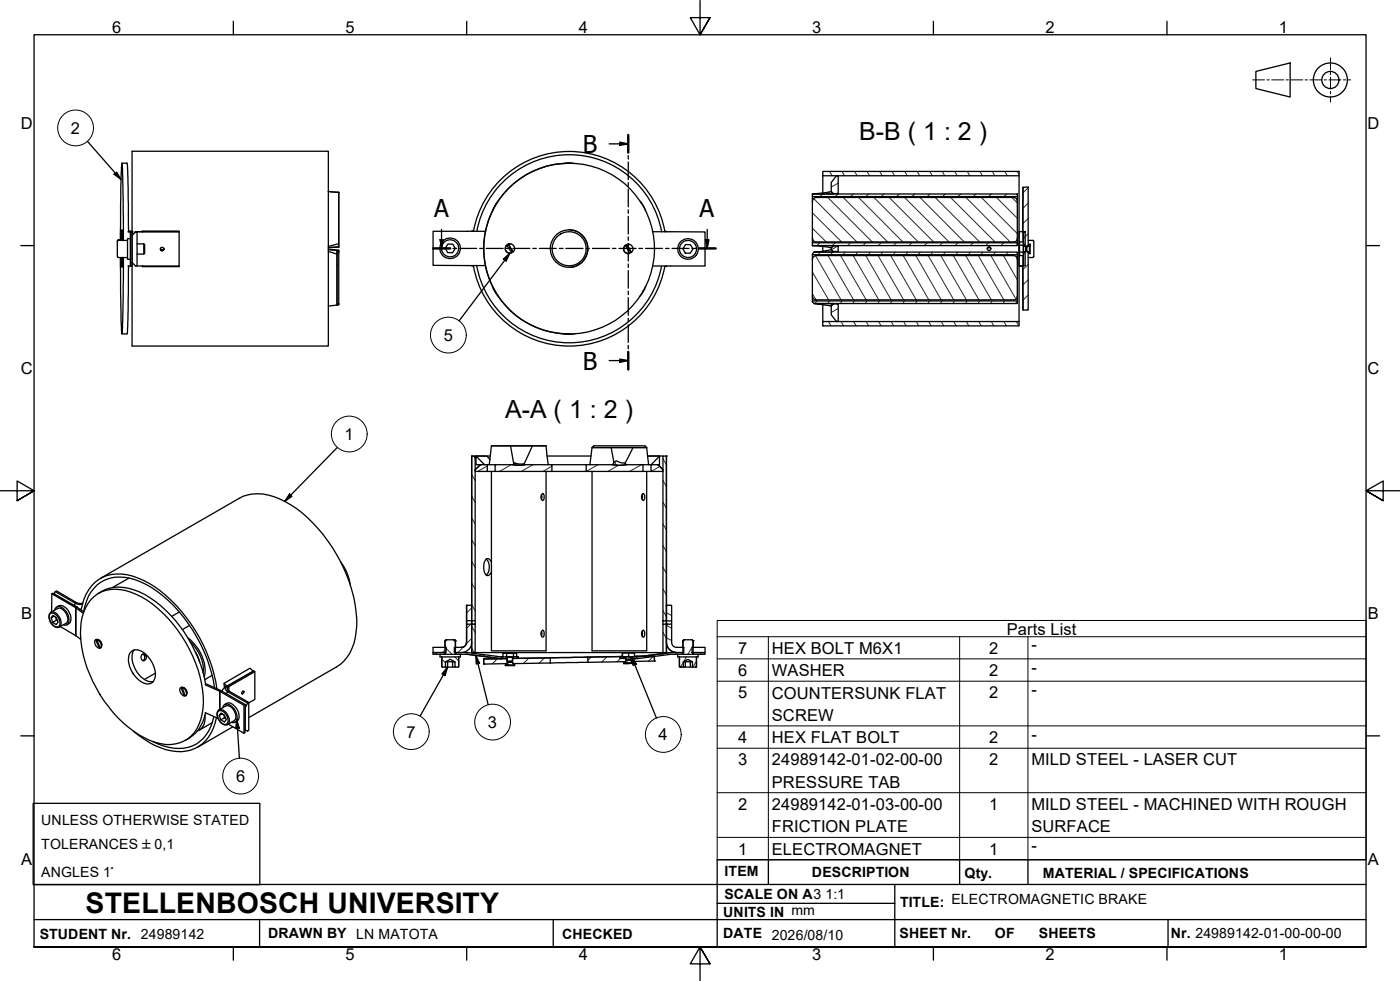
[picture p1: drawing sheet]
<svg xmlns="http://www.w3.org/2000/svg" width="410mm" height="287mm" viewBox="0 0 410 287" stroke-linecap="round" stroke-linejoin="round" font-family="sans-serif">
<!-- layer: Hatch -->
<g fill="none" stroke="#1e1e47" stroke-width=".29">
<path d="M238.3 58.1l12.6 12.7M239.3 56.7v.1M240.9 56.8l-.8 .7M242.4 57.8l13 13M242.7 56.2l.3 .6M242.9 50.2l.7 1.2M245.4 56.8l-.9 .7M245.4 53.6l-2 1.2M246.6 50.2l.7 1.2M246.9 57.8l13 13M249.9 56.8l-.9 .7M250.3 50.2l.7 1.2"/>
<path d="M251.4 57.8l13 13M253.9 50.2l.7 1.2M254.3 56.8l-.7 .7M255.9 57.8l13 13M257.6 50.2l.7 1.2M258.8 56.8l-.7 .7M260.3 57.8l13.1 13M261.2 50.2l.7 1.2M263.3 56.8l-.8 .7M264.9 57.8l13 13M264.9 50.2l.7 1.2M267.8 56.8l-.8 .7"/>
<path d="M268.5 50.2l.8 1.2M269.4 57.8l12.9 13M272.2 50.2l.8 1.2M272.3 56.8l-.8 .7M273.8 57.8l13 13M275.9 50.2l.7 1.2M276.8 56.8l-.8 .7M278.3 57.8l13 13M279.5 50.2l.8 1.2M281.3 56.8l-.8 .7M282.8 57.8l13 13M283.2 50.2l.8 1.2"/>
<path d="M285.8 56.8l-.8 .7M286.9 50.2l.8 1.2M287.3 57.8l10.6 10.6M290.3 56.8l-.8 .7M290.6 50.2l.7 1.2M291.8 57.8l6.1 6.1M294.2 50.2l.8 1.2M294.8 56.8l-.9 .7M296.3 57.8l1.6 1.7M297.9 50.2l.5 .9M301.1 59.5l-1.6 1.5M301.1 54.9l-1.6 1.6"/>
<path d="M237.9 66.8l4 4M237.9 62.3l8.5 8.5M237.9 79.6l4.7 8.2M238.8 74.9l7.5 12.9M240 71.1l-.8 .8M240.1 73.8l-.5 .8M240.7 71.9l.2 .3M241.7 73.4l.2 .4M242.4 74.8l7.5 13M243.8 73.8l-.5 .8M244.5 71.1l-.8 .8M245.3 72l-1.9 1.1"/>
<path d="M246.1 74.8l7.5 13M247.4 73.8l-.4 .8M249 71.1l-.8 .8M249.8 74.8l7.5 13M251.1 73.8l-.5 .8M253.5 71.1l-.8 .8M253.5 74.8l7.4 13M254.8 73.8l-.5 .8M257.1 74.8l7.5 13M258 71.1l-.8 .8M258.4 73.8l-.5 .8M260.8 74.8l7.5 13"/>
<path d="M262.1 73.8l-.5 .8M262.4 71.1l-.7 .8M264.5 74.8l7.5 13M265.7 73.8l-.4 .8M267 71.1l-.8 .8M268.2 74.8l7.4 13M269.4 73.8l-.5 .8M271.5 71.1l-.9 .8M271.8 74.8l7.5 13M273 73.8l-.4 .8M275.5 74.8l7.5 13M276 71.1l-.9 .8"/>
<path d="M276.7 73.8l-.4 .8M279.1 74.8l7.5 13M280.4 71.1l-.7 .8M280.4 73.8l-.4 .8M282.8 74.8l7.5 13M284.1 73.8l-.5 .8M284.9 71.1l-.8 .8M286.4 74.8l7.5 13M287.7 73.8l-.4 .8M289.4 71.1l-.8 .8M290.1 74.8l7.4 12.8M291.4 73.8l-.4 .8"/>
<path d="M293.8 74.8l4.1 7.1M293.9 71.1l-.8 .8M295.1 73.8l-.5 .8M297.9 71.6l-.3 .3M300.2 71.3l-.3 .4M300.2 77.7l-.2 .1M300.3 73.7l-.6 .6M301.1 77.4l-1.6 1.5M301.1 68.4l-1.6 1.5M301.1 64l-1.6 1.4M237.9 86l1.1 1.8M239.1 88.1l-.4 .8"/>
<path d="M239.6 88.9v.1M242.6 94.1l.7 1.3M242.8 88.1l-.4 .8M243.2 88.9l.3 .5M245.4 93.9l-.3 .2M245.4 90.3l-2 1.2M246.3 94.1l.7 1.3M246.5 88.1l-.4 .8M249.9 94.1l.8 1.3M250.2 88.1l-.5 .8M253.6 94.1l.7 1.3M253.8 88.1l-.4 .8"/>
<path d="M257.2 94.1l.8 1.3M257.5 88.1l-.5 .8M260.9 94.1l.8 1.3M261.2 88.1l-.5 .8M264.6 94.1l.7 1.3M264.8 88.1l-.4 .8M268.3 94.1l.7 1.3M268.5 88.1l-.5 .8M271.9 94.1l.8 1.3M272.2 88.1l-.5 .8M275.6 94.1l.8 1.3M275.8 88.1l-.5 .8"/>
<path d="M279.3 94.1l.7 1.3M279.5 88.1l-.5 .8M283 94.1l.7 1.3M283.1 88.1l-.4 .8M286.6 94.1l.7 1.3M286.8 88.1l-.4 .8M290.3 94.1l.7 1.3M290.5 88.1l-.5 .8M293.9 94.1l.7 1.3M294.1 88.1l-.4 .8M297.6 94.1l.7 1.3M297.8 88.1l-.4 .8"/>
<path d="M301.1 86.4l-1.6 1.5M301.1 81.9l-1.6 1.5M138.1 139l1 1.7M138.7 133.5l.4 .8M142.7 136.4l-2.8 1.6M149.7 136l-3.5 2M150.9 135.6l.2 .5M156.1 136l-3.5 2M161.6 136.5l-2.7 1.5M175.1 136l-3.5 2M180 135.3l.5 .9M181 136.2l-3 1.8"/>
<path d="M187.8 136l-3.5 2M193.2 136.5l-2.5 1.5M194.1 134.3l1 1.8M138.1 158l1 1.7M138.1 151.7l1 1.7M138.1 145.3l1 1.7M194.1 159.7l1 1.8M194.1 153.4l1 1.7M194.1 147l1 1.8M194.1 140.7l1 1.7M138.1 177.1l1 1.7M138.1 170.7l1 1.7"/>
<path d="M138.1 164.4l1 1.7M138.1 177.9l-1.4 1.5M194.1 178.8l1 1.7M194.1 172.4l1 1.8M194.1 166.1l1 1.7M195.1 179.3l1.6 .9M127.4 191l.5 .5M129.3 192.9l1.1 1.1M130.3 189.4l2 2.1M130.6 189.9l-1.1 1.1M132.7 187.3l.6 .7M133.2 192.3l1.1 1.1"/>
<path d="M135.7 189.4l-1.7 1.6M136.3 191l.5 .5M137.9 182.7l-1.2 1.2M138.1 189.8l.8 1.2M138.1 183.4l1 1.7M138.1 186.9l-1.6 1.6M141.5 191.6l.5 .6M145.7 192.8l-1.6 1.5M146.6 192.3l.5 .5M150.2 192.7l-.1 .2M151.1 192.2l.5 .5M154.8 192.7l-1.5 1.5"/>
<path d="M159.4 192.6l-1.5 1.5M173.1 192.4l-1 .9M177.7 192.3l-1.6 1.5M182.2 192.2l-1.5 1.5M182.7 192.2l-.3 .5M186.3 192.3l-.3 .5M186.8 192.1l-1.5 1.5M190.2 191.8l-.3 .6M191.4 192l-1.5 1.6M194.1 185.1l1 1.8M194.2 191.3l-.3 .5M195.1 186.7l1.6 .8"/>
<path d="M195.1 183l1.6 .9M198.1 191l-.4 .5M200 189.5l.2 .1M200.1 193.9l-.8 1.4M200.2 187.3l-.2 .4M201 192.3l-.8 1.4M202.9 188.9l-1.5 2.6M203.9 193.6l-1 1.7M205.4 191l-.3 .5M206.4 189.5v.1"/>
</g>
<!-- layer: Visible Edges(ISO) -->
<g fill="none" stroke="#000" stroke-width=".38">
<path d="M35.7 47.8h1.5l.1 .8 .4 19.2h1v10.1h-.5v-10h.5M38.7 44.3h57.4v57h-57.4zM96.1 56l3.1 .3M96.1 56.1l3.1 .2M99.2 56.3v16M99.2 56.3v15.9l-3.1 .3M99.2 56.3h.1M145.8 58.9l-.9 1.3-.6 1.4M165.1 47.9l1.6-.2 1.6 .2M166.7 47.8a25 25 0 0 0-25.1 24.9 25 25 0 0 0 25 25M187.5 59l.9 1.3 .7 1.5M237.9 56.8h60v.7h-60z"/>
<path d="M237.9 58.9a1.22 1.22 0 0 1 1-1.1h58a1.09 1.09 0 0 1 1 1.1M237.9 56.8l5.5-.7 .6 .7zM237.9 57.5v13.6M240.9 50.2h57.5v1.2h-57.5zM240.9 51.4v5.1M244.9 51.4h.5v5.3h-1.5l-.5-.6v-2.7zM245.4 56.7v.1M297.9 57.5v13.6M298.4 51.4v42.7M299.5 54.8l-.1 13M34.4 70.4v4.7M34.4 75.1l.2 .2"/>
<path d="M34.6 70.2h.6M34.6 75.4h2.7M34.6 70.2l-.2 .3M35.2 75.4v2.1a216.7 216.7 0 0 0 .6 20.2l.3-22.3M35.2 70.4v-2.3a221.5 221.5 0 0 1 .6-20.3l.3 22.6M35.6 75.4l.1 2.8 .1-2.8M35.6 70.4l.1-3.1 .1 3.1M37.3 70.4h-2.7l-.2 .2M37.5 77.9h.7M37.5 67.8l.7 .1M37.7 77.9l-.4 19.1-.1 .7h-1.5M37.7 67.7l1 .1"/>
<path d="M38.2 69.9h-.9v6h.9M38.7 68.8l1-1zM38.7 67.7l-1 .1M39.7 67.8h2M39.7 67.9h.4v10h-.4l-1-1.1M40.1 77.9h1.6M40.1 71.4h2M41.7 67.8h10.8M41.7 67.8l-1.6 .1M41.7 67.8v-.2h10.8v.2M41.7 77.9v.2h10.8v-.2M42.1 71.4l.3 .2v2.5l-.3 .3h-2"/>
<path d="M42.1 71.4v3M47 72.8a.48 .48 0 0 0 .5 .6 .48 .48 0 0 0 .4-.6 .48 .48 0 0 1-.4 .6 .48 .48 0 0 1-.5-.6zM47 72.8a.48 .48 0 0 0 .5 .4 .48 .48 0 0 0 .4-.4 .48 .48 0 0 1-.4 .4 .48 .48 0 0 1-.5-.4zM47 72.8l.3 .6 .6-.2v-.4M47.2 73.2h.6M47.3 73.3h.3M52.5 67.8v10.1h-10.8M96.1 73l3.1 .2v.6l-.5-.5v16l.5-.4M96.1 73.1l2.6 .2v16l-2.6 .3M96.1 73.6l2.6 .8M99.2 72.2v.1M99.2 73.2v16"/>
<path d="M99.2 71.3l-3.1 .9M99.2 72.3l-2.6 .2M131.1 71.5h1.5l.7 1.2-.8 1.3-1.4-.1-.7-1.2zM137.9 77.7l.7 .2M138.6 77.8a28.5 28.5 0 0 0 28 23.5 28.5 28.5 0 0 0 28.1-23.4M138.6 67.5l-.7 .2M138.6 67.8a28.5 28.5 0 0 1 28.1-23.5 28.5 28.5 0 0 1 28 23.6M139.6 77.8a27.5 27.5 0 0 0 27 22.5 27.5 27.5 0 0 0 27.1-22.4M139.6 67.7a27.5 27.5 0 0 1 27.1-22.4 27.5 27.5 0 0 1 27 22.6M142.1 67.7h-15.3v10h15.3M148.3 71.8l1.6 2.2a1.37 1.37 0 0 1-1.7-.5 1.37 1.37 0 0 1 .1-1.7zM148.3 71.8a1.37 1.37 0 0 0-.3 1.5 1.37 1.37 0 0 0 1.3 .8"/>
<path d="M148.8 71.5l1.4 2.2zM148.9 71.6l-.4 .4M149.3 71.4l-.5 .1a1.38 1.38 0 0 1 1.7 .5 1.38 1.38 0 0 1-.3 1.7M150.1 73.5l-.4 .3M166.6 67.3a5.5 5.5 0 0 1 5.5 5.5 5.5 5.5 0 0 1-5.5 5.4M183.1 71.8l1.3 2.4a1.38 1.38 0 0 1-1.7-.7 1.38 1.38 0 0 1 .4-1.7zM183.1 71.8a1.39 1.39 0 0 0-.4 1.5 1.39 1.39 0 0 0 1.3 .9M183.6 71.6l1.2 2.3zM183.6 71.8l-.4 .2M184 71.5l-.4 .1a1.36 1.36 0 0 1 1.6 .6 1.36 1.36 0 0 1-.4 1.7M184.7 73.7l-.4 .3M191.1 67.8l15.3 .1v10h-15.3"/>
<path d="M194.6 67.6l.8 .2M195.3 77.9l-.7 .2M200.7 71.6h1.5l.7 1.3-.8 1.2h-1.4l-.7-1.3zM237.9 71.1h60v.8h-60zM237.9 69.7a1.09 1.09 0 0 0 1 1.1h58a.98 .98 0 0 0 1-1.1M237.9 76a1.22 1.22 0 0 1 1-1.2h58a1.09 1.09 0 0 1 1 1.2M237.9 71.9h6.1l-.6 .6zM237.9 74.6v13.5M238.4 73.8h59.5v.8h-60zM238.4 73.8l5-.7 .6 .7zM240.9 72.2v1.3M243.4 72.5l.5-.5h1.5v1.6h-1.5l-.5-.5z"/>
<path d="M245.4 71.9v.1M245.4 73.6v.2M289.1 72.8a.48 .48 0 0 1 .5-.5 .48 .48 0 0 1 .5 .5M289.2 72.5l.6-.1 .3 .4-.3-.4-.6 .1-.1 .3zM297.9 74.6v13.5M298.4 77.9h.5M298.4 77.9h1.1M298.5 71.8l.1-1h.9v-16h1.6v17.1l-1.4 .1M298.5 73.8h1.2M298.5 71.8h1.2M299.4 77.9l.1 12.9M299.5 67.8h-1.1v10.1"/>
<path d="M299.7 67.8h.5v3.9h-.5zM299.7 73.9h.5v3.9h-.5zM299.7 70.8v4h-1.1l-.1-3M299.7 71.8v2.1M299.7 72.1h.6M300.3 73.6l-.6 .1h1.2l.2 .2v16.9h-1.6v-16M300.3 72.1v1.5M300.3 72.1l.2 .2M300.5 72.3v1.2M300.5 73.5l-.2 .1M300.5 73.5h.2M300.5 72.3h.2"/>
<path d="M300.7 72.3v1.2M300.7 73.5l.2 .2M300.9 72l-.2 .3M301.1 70.4h1.4M301.1 75.4h1.4M301.4 71.8v2.4M301.4 71.6l.2 .2M301.4 71.6l-.2 .2v.2l.4-.2M301.4 71.5v.1M301.4 71.5l.2 .1M301.4 71.5l-.3 .4M301.6 71.8v2.4l-.5-.3"/>
<path d="M302.4 70.4l.2 .2M302.6 75.1l-.2 .2M302.7 70.6v4.5M144.2 83.7l.6 1.6 1 1.4M164.8 97.7l1.8 .2 1.8-.2M188.3 85.1l-.2 .5M189 83.8l-.7 1.6-1 1.4M237.9 88.1h60v.8h-59.5zM237.9 86.7a1.09 1.09 0 0 0 1 1.1h58a.98 .98 0 0 0 1-1.1M238.4 88.9h5.6l-.6 .6zM240.9 94.1h57.5v1.3h-57.5zM240.9 89.2v4.9"/>
<path d="M243.9 89h1.5v5.1h-.5l-1.5-1.9v-2.7zM245.4 88.9v.1M138.1 133.5h1v48.2h-1zM138.1 133.5v43.7M139.1 137.5l1.6-1.5h2v2h-3.6zM139.1 133.5h4.5M139.4 133.5h3.2l.8 1M141.9 136l-2.5-2.5v2.5h1.3l-1.6 1.5M142.7 136h2.3M142.7 138h2.3M143.3 136l.6-5.5h16l.6 5.5M143.9 138v52.5h16v-52.5"/>
<path d="M149.5 130.5l.9 5.3M150.2 136h-5.2v2h16.6v-2h-7.9M150.2 136h3.5M153.5 135.8h-1.5l-1.3-.3-.5 .5M153.5 135.8l.2 .2M158.9 130.5h-3l-2.4 5.3M160.1 133.5h12.9M161.6 136h10M161.6 138h10M171.6 136h7.7l2.1 .2 6.9-.2v2h-16.7zM173.4 131l.5-.5h14.9l.6 .5zM173.4 138v52.5h16v-52.5"/>
<path d="M178.9 131h10.5l.5 5M178.9 131h-5.5l-.7 5M178.9 131l.9 4.5M179.9 135.3l.5-.4 1.2 .5 1.4 .1 .4 .5-2 .2-2.1-.2zM185.4 131l-2.4 4.6M188.3 136h2.3M188.3 138h2.3M190.6 136h2.1l1.4 1.5v.5h-3.5zM192.7 136l1.4 1.5M193.1 133.5l-2.4 2.5M194.1 133.5h1v48.3h-1zM194.1 133.5h-4.5h3.5v2.5h-.4"/>
<path d="M195.1 133.5v48.3M158.6 144.8l.3-.3a1.55 1.55 0 0 1 0 2l-.5-.6zM158.6 144.8v1.4M188 144.8v1.4M188.2 144.6l.1-.1a1.38 1.38 0 0 1 0 2l-.5-1zM14.9 179.2l1.9-1.1a2.42 2.42 0 0 1 2.8 2.1 1.93 1.93 0 0 1-.2 2.2l-2 1.1a2.27 2.27 0 0 1-2.8-1.7l-.2-1.7zM15.2 173.8l-.1 5.3M16 178.6a1.37 1.37 0 0 1 1-1.1 1.37 1.37 0 0 1 1.4 .5 3.9 3.9 0 0 1 1.5 4.7l-.4 .3-1-.1M16.2 173.2l5.9 3.4 1 .3h1M16.2 173.2l.4-.2 5.8 3.4 .9 .3 1-.2M16.2 173.2l-.3 .6M16.6 177.7a2.46 2.46 0 0 1 3.7 1.7 2.36 2.36 0 0 1-.7 3.5"/>
<path d="M23.4 178.3h.4M23.7 178.6a11.5 11.5 0 0 1 8.9-10.4 18 18 0 0 1 12.7 3.6 45.8 45.8 0 0 1 18.2 29.8M24.4 179.1a12.4 12.4 0 0 1 5.2-8.7 12.3 12.3 0 0 1 11.5-.1 38.4 38.4 0 0 1 17.7 18.4 43.7 43.7 0 0 1 4 12.6M24.5 179.1l-2-1.4-7-4.1-.3 .2 7 4.1 2.2 1.6M26.7 175.5a10.1 10.1 0 0 1 11.7-2.1 32.6 32.6 0 0 1 16 14.6 33.5 33.5 0 0 1 5 19.4 10.9 10.9 0 0 1-6.8 10 14.5 14.5 0 0 1-11.8-2.2 38.5 38.5 0 0 1-17.2-29.5 14.8 14.8 0 0 1 3.1-10.2zM28.7 173.8a11 11 0 0 1 10.5-1.1 32 32 0 0 1 15.9 14.1l2 3.8a32.1 32.1 0 0 1 3.1 9.8M29.4 169.3l40.6-23.4a13 13 0 0 1 11.8 .1 37.9 37.9 0 0 1 16.8 16.3 41.1 41.1 0 0 1 5.9 20.8 14.3 14.3 0 0 1-5.9 12.1l-25.8 14.9M37.7 169.2l-4.7 2.8M52.5 179.1l-2.2 1.3M99.7 164.4l1.7 2.8 1.1 3.8M136.7 177.2h1.4v4.5h-1.4zM136.7 177.2l-.1 10.8a1.46 1.46 0 0 1-1.5 1.5"/>
<path d="M142.4 163.7a3.5 3.5 0 0 1 0 4.7M143.9 164.6a1.05 1.05 0 0 0-1.7-.8 3.9 3.9 0 0 0 .4 4.7l.6-.1 .7-1M195.1 177.2h1.6v4.6h-1.6zM15 180.9l.4 1.3 1.1-.6M15.8 180.4l-.8 .5 .5-.7 1 .6 .5 1.3-.6 .7-1-.6M16.3 180.6l.2 1M16.5 181.6l.4 .1M17.7 183.4l4.5 2.7 1.4 1M28.1 187.2a1.54 1.54 0 0 0 1 2.6M28.3 187.2a1.64 1.64 0 0 1 1 2.5l-1-2.5a1.52 1.52 0 0 1 1.1 2.5M28.3 187.3h-.3l1.1 2.5 .2-.4M28.8 187.3l.8 .6 .2 1"/>
<path d="M38.5 190.6a3.2 3.2 0 0 1 4.1 .9 8 8 0 0 1 2.8 6.9 2.31 2.31 0 0 1-3.8 1.3 7.8 7.8 0 0 1-3.8-8zM39.3 190.3a5.8 5.8 0 0 0 .8 6.4 5.5 5.5 0 0 0 4.7 2.8M41.5 191.7a.92 .92 0 0 1 1.3 .3 .92 .92 0 0 1-.4 1.3 .94 .94 0 0 1-1.1-.4 .94 .94 0 0 1 .2-1.2zM41.8 191.5a1.11 1.11 0 0 1 0 1.9M45.5 197.1l-3.2 1.8M55.1 186.8a12.5 12.5 0 0 1 4.9 10.5l-.2 .8M55.5 183.1l-2.1 1.2M55.7 187.9a10.8 10.8 0 0 1 3.7 9M62.1 197.7l-2.2 1.3M74.3 196.4l-7.7 4.4-.6 .6v.4l.6 .7 5.9 3.3M74.3 196.4l.3 .2-7.6 4.4-.5 .5 .5 .8 5.8 3.3M74.3 196.4l-.2 .1"/>
<path d="M74.6 196.6v8.1l-1.8 1.1M128.8 191.5h6v.8h-6zM128.8 191.5h-2v-2h3.8v1.5h-3.8h3.4v.5M129.3 192.3l.1 2.9 1 .1v-1.5M129.3 195.1l.3 .2M130.3 191v.5v-3.9l.3-.3h2.4l.3 .3v3.9v-.5M130.4 193.8l1.4-.8 1.4 .8M130.4 193.8h2.8M130.6 187.3l-.3 .3v1.9M131.1 193.8v1.5h-.7M131.1 195.3h1.4M132.5 193.8v1.5h.7"/>
<path d="M133 187.3l.3 .3v1.9M134.3 195.1l-.2 .2M134.3 192.3l-.1 2.9-1 .1v-1.5M134.8 191.5h2l9.9 1.3h1.4v-.5M136.7 182.7h1.4v5.3a2.98 2.98 0 0 1-3 3h-2.1v-1.5h2.1a1.46 1.46 0 0 0 1.6-1.5zM136.7 181.7v1M136.8 191.5h.1M136.8 191.5l10 1.3M138.1 182.7h1v8.3h-1zM138.1 181.7v1zM138.1 188v3M139.1 181.7v1"/>
<path d="M139.1 191h55M141.6 192.9l6.9-.1v1.3l-.2 .2-6.6 .1zM141.6 192.9l.1 1.5M146.7 192.8l-5.1 .1M146.8 192.3h1.5M147.3 191.2v1.1l-10.4-1.3h-3.4v.5M147.3 191.2l4-.1zM148 194.6h.3M148.1 192.8h.4M148.3 191.1h1.9zM148.3 191.1v1.2l3-.1M148.3 194.3l-.3 .3v.2h.3"/>
<path d="M148.5 194.5h.4l-.1 .3h-.5zM148.5 192.4h1.6M148.5 193.5h1.6M148.5 192.4v1.1M148.5 193.5l.2 .2M148.7 192.4h-.2M148.7 192.4h1.2zM148.7 193.9h1.2M148.7 193.9l-.2 .2M148.7 193.7v.2M148.8 194.6h1.9M149.9 192.4h.2"/>
<path d="M149.9 193.6l-1.2 .1M149.9 193.9l.2 .2M149.9 193.6v.3M150.1 192.4v1.1M150.1 193.5l-.2 .1M150.1 192.7l11-.2 .1 1.6-10.9 .2-.2-.2zM150.1 192.7h.3M150.3 191.1l.1 1.6h1.4M150.3 194.3l.4 .3M150.7 194.6v.2h-1.9M151.2 192.2h.6v.5M151.3 191.1v1.1"/>
<path d="M151.3 192.2h.5M158.6 184.8l.3-.3a1.55 1.55 0 0 1 0 2l-.5-.6zM158.6 184.8v1.4M172.1 192.4l-11 .1M172.1 193.9l-10.9 .2M181.5 192.2h1.4v.5h-1.4zM182.2 192.2l-10.1 .2v1.5l10.9-.2 .2-.2-.1-1.3M182.3 191.1l-.1 1.1 3.5 .1 .1-1.1-3.6-.1v1.1l-30.4 .5M182.6 194.1h.5M182.9 193.7l-.3 .6h.5M183 192.2l2 .1M183.2 193.8h.4v.5h-.5z"/>
<path d="M183.2 192.2v.7M183.2 192.9l.2 .2M183.4 193.2h1.2M183.4 193.1h1.1M183.4 193.2l-.2 .2M183.4 193.1v.1M184.1 191.1l-.1 1.2M184.5 193.1l.1 .1M184.6 193.2l.2 .2M184.7 192.9v-.6l.1 1.1 .2 .2 6.6-.1M184.7 192.9h-1.5M184.7 192.9l-.2 .2"/>
<path d="M185 193.6l.4 .4M185.4 194l-1.8 .1M185.4 194v.2l-1.8 .1M188 184.8v1.4M188.2 184.6l.1-.1a1.38 1.38 0 0 1 0 2l-.5-1zM188.2 192.1h-2.5l5.9-.1v1.5M191.6 192.2v1.3M194.1 182.7h1v8.3h-1zM194.1 181.7v1M195.1 181.8v.9M195.1 182.7h1.6v5.3a1.46 1.46 0 0 0 1.4 1.5h2.1v1.5a4.9 4.9 0 0 1-4.4-1.1l-.6-1.2-.1-.7zM195.1 188.2a3.1 3.1 0 0 0 3 2.8"/>
<path d="M195.1 182.7v8.3M196.5 191l-8.3 1.1M196.7 181.8v.9M198.4 191.5h-2l-9.8 1.3h-1.5v-.5h1.5l9.7-1.3h3.5v.5M198.4 191.5h6v.8h-6zM198.9 192.3v2.7l.3 .3M198.9 195.1l.3 .2M200 191v.5v-3.9l.2-.3h2.4l.3 .3v3.9v-.5M200.1 193.8v1.5h-.9M200.1 193.8l1.3-.7 1.4 .7M200.1 193.8h2.7M200.2 187.3l-.2 .3v1.9"/>
<path d="M200.7 193.8v1.5h-.6M200.7 195.3h1.4M202.1 193.8v1.5h.7M202.6 189.5h3.8v1.5h-3.8zM202.6 187.3l.3 .3v1.9M203.1 191.5v-.5h3.3v.5h-2M203.9 195.1l-.2 .2M203.9 192.3l-.1 2.9-1 .1v-1.5M204 192.3v2.7M53 201.2a1.45 1.45 0 0 0 .6 2.4l.3 .1M53.1 201.2l-.2 .1M53.8 201.3l.7 .6 .2 1"/>
<path d="M54.1 203.4l-.2 .3-.9-2.5a1.57 1.57 0 0 1 1.2 2.5l-.9-2.5a1.53 1.53 0 0 1 1.1 2.5M60 209.4a3.9 3.9 0 0 1-2.2 4.5M60.1 208.6l3.7 1.7M60.1 200.5l4.2 1.8 7.1 4.2M60.2 208.7a10.6 10.6 0 0 1-5.8 8M60.2 200.1l4.6 2.1 7 4.1v8.1l-.4 .2-4.5-2.6M62.2 211.5l-3.8 2.2M62.6 209.8a10.4 10.4 0 0 1-13.1 9l-1.6-.4-3.1-1.3M63.4 210.1a11.1 11.1 0 0 1-10.3 9.9 21.6 21.6 0 0 1-14-5.9M63.9 208l2.2-1.4a2.71 2.71 0 0 1 2.9 2.6 1.54 1.54 0 0 1-.4 1.8l-2 1.1a2.76 2.76 0 0 1-3-2.7v-.8zM64.2 209.4l.4 1.3 1.1-.6M65 208.9l-.8 .5 .5-.7 1 .7 .5 1.2-.5 .7-1.1-.6"/>
<path d="M65.3 207.2a1.31 1.31 0 0 1 1-1.1 1.31 1.31 0 0 1 1.3 .5 3.8 3.8 0 0 1 1.5 4.6l-.4 .3h-.9M65.5 209.2l.2 .9M65.6 200l.9 .9-.8 .4zM65.6 200l7.6-4.4 .9 .9-7.6 4.4M65.7 210.1l.4 .2M65.8 206.2a1.91 1.91 0 0 1 3 .6 3.2 3.2 0 0 1 .6 4.3l-.6 .3M65.9 201.2l-.9 1.1M68.2 212.7l-10.3 6M71 202.4l.4-.1v.5l-.6 .4zM71.8 206.3l-.4 .2v8.1M72.5 205.8l.3-.2v8.2l-.3 .2-.7-.4v-6.5z"/>
<circle cx="47.4" cy="72.9" r=".51"/>
<circle cx="131.8" cy="72.7" r="2.51"/>
<circle cx="131.8" cy="72.7" r="3"/>
<circle cx="166.6" cy="72.8" r="25"/>
<circle cx="166.7" cy="72.8" r="5.5"/>
<circle cx="166.7" cy="72.8" r="5"/>
<circle cx="201.5" cy="72.9" r="2.51"/>
<circle cx="201.5" cy="72.9" r="3"/>
<circle cx="289.6" cy="72.8" r=".51"/>
</g>
<g fill="#000">
<circle cx="166.7" cy="47.8" r=".19"/>
<circle cx="38.2" cy="77.9" r=".19"/>
<circle cx="38.2" cy="67.8" r=".19"/>
<circle cx="38.7" cy="67.8" r=".19"/>
<circle cx="148.8" cy="71.5" r=".19"/>
<circle cx="149.3" cy="71.4" r=".19"/>
<circle cx="149.3" cy="74.1" r=".19"/>
<circle cx="183.6" cy="71.6" r=".19"/>
<circle cx="184" cy="71.5" r=".19"/>
<circle cx="184" cy="74.2" r=".19"/>
<circle cx="298.4" cy="76.8" r=".19"/>
<circle cx="298.4" cy="68.8" r=".19"/>
<circle cx="300.9" cy="73.7" r=".19"/>
<circle cx="300.9" cy="72" r=".19"/>
<circle cx="98.7" cy="89.3" r=".19"/>
<circle cx="166.6" cy="97.7" r=".19"/>
<circle cx="138.1" cy="133.5" r=".19"/>
<circle cx="140.7" cy="136" r=".19"/>
<circle cx="192.7" cy="136" r=".19"/>
<circle cx="195.1" cy="133.5" r=".19"/>
<circle cx="195.1" cy="177.2" r=".19"/>
<circle cx="28.1" cy="187.2" r=".19"/>
<circle cx="130.3" cy="187.6" r=".19"/>
<circle cx="130.6" cy="187.3" r=".19"/>
<circle cx="133" cy="187.3" r=".19"/>
<circle cx="133.4" cy="187.6" r=".19"/>
<circle cx="138.1" cy="181.7" r=".19"/>
<circle cx="138.1" cy="182.7" r=".19"/>
<circle cx="138.1" cy="191" r=".19"/>
<circle cx="141.7" cy="194.4" r=".19"/>
<circle cx="146.8" cy="192.3" r=".19"/>
<circle cx="191.6" cy="193.5" r=".19"/>
<circle cx="195.1" cy="182.7" r=".19"/>
<circle cx="195.1" cy="191" r=".19"/>
<circle cx="199.2" cy="195.3" r=".19"/>
<circle cx="200" cy="187.6" r=".19"/>
<circle cx="200.2" cy="187.3" r=".19"/>
<circle cx="202.9" cy="187.6" r=".19"/>
<circle cx="203.7" cy="195.3" r=".19"/>
</g>
<!-- layer: Visible Tangent Edges(ISO) -->
<path d="M14.7 179.7a1.81 1.81 0 0 1 2.4 1.2l.3 .5a1.57 1.57 0 0 1-.4 2.1 2.78 2.78 0 0 1-2.3-3.8zM14.9 179.2a2.71 2.71 0 0 1 2.9 2.7 1.49 1.49 0 0 1-.4 1.6M22.4 176.4l-.7 .8M22.5 177.7l-.3 .2v8.2M22.6 177.8l-.4 .1v8.2M57.2 190.8l1.3 3.1M63.9 208.2a2.11 2.11 0 0 1 2.7 1.7 1.57 1.57 0 0 1-.4 2.1 2.74 2.74 0 0 1-2.3-3.8zM64.1 207.8a2.14 2.14 0 0 1 2.5 1.4 2.02 2.02 0 0 1 0 2.9M64.6 202.1l-.3 .2v5.4M64.8 202.2l-.4 .2v5.2M65.9 201.2l.7-.4 .4 .2v1.3l-.4 .2-.3 .6" fill="none" stroke="#000" stroke-width=".38"/>
<!-- layer: Section View Lines(ISO) -->
<g fill="none" stroke="#000" stroke-width=".38">
<path d="M184 39.5v5.2M178.4 42.1h5.6M181.5 41.6l2.5 .5-2.5 .5zM184 45.5v1.1M184 47.4v5.2M184 53.5v1M184 55.4v5.1M126.8 72.7h5M128.8 70.2h1l-.5 2.5zM129.3 67.1v5.6M132.7 72.7h1M134.6 72.7h5"/>
<path d="M140.5 72.7h1M142.4 72.7h4.9M148.2 72.7h1.1M150.2 72.7h4.9M156 72.7h1M157.9 72.7h5M163.8 72.7h1M165.7 72.7h5M171.6 72.7h1M173.5 72.7h4.9M179.3 72.7h1M181.2 72.7h5"/>
<path d="M184 61.4v1M184 63.3v5.2M184 69.4v1M184 71.3v5.1M184 77.3v1M184 79.2v5.1M187.1 72.7h1.1M189 72.7h5M194.9 72.7h1M196.8 72.7h4.9M202.6 72.7h1.1M204.6 72.7h4.9"/>
<path d="M206.6 70.2h1l-.5 2.5zM207.1 67.1v5.6M184 85.2v1M184 87.1v5.2M184 93.2v1M184 95.1v5.1M178.4 105.6h5.6M181.5 105.1l2.5 .5-2.5 .5zM184 101.1v1M184 103v5.2"/>
</g>
<path d="M184 39.5v5.2M126.8 72.7h5M204.6 72.7h4.9M184 103v5.2" fill="none" stroke="#000" stroke-width=".7"/>
<path d="M181.5 41.6l2.5 .5-2.5 .5zM128.8 70.2h1l-.5 2.5zM206.6 70.2h1l-.5 2.5zM181.5 105.1l2.5 .5-2.5 .5z" fill="#000"/>
<!-- layer: Symbols(ISO) -->
<g fill="none" stroke="#000" stroke-width=".29">
<path d="M210 186.4v-4.8h190v4.8M210 186.4v65.3h190v-65.3M210 186.4h190M210 192.9h190M210 199.4h190M225 186.4v65.3M281 186.4v65.3M301 186.4v65.3M210 212.5h190M210 219h190M210 232h190M210 245.1h190"/>
<circle cx="22.1" cy="37.4" r="5.2"/>
<circle cx="131.3" cy="98.1" r="5.2"/>
<circle cx="102.3" cy="127" r="5.2"/>
<circle cx="120.4" cy="214.2" r="5.2"/>
<circle cx="144.2" cy="211.4" r="5.2"/>
<circle cx="194.2" cy="215" r="5.2"/>
<circle cx="70.5" cy="227.2" r="5.2"/>
</g>
<!-- layer: Border_0 -->
<g fill="none" stroke="#000" stroke-width=".38">
<path d="M68.3 6.2v4M136.7 6.2v4M205 .1v10.1l-2.9-5h5.8l-2.9 5 2.9-5M273.3 6.2v4M341.7 6.2v4M6.1 71.9h3.9M400 71.9h3.9M0 143.7h10l-5-2.9v5.8l5-2.9-5 2.9M410 143.7h-10l5-2.9v5.8l-5-2.9 5 2.9M6.1 215.4h3.9M400 215.4h3.9M10 277.2v-267h390v267h-390h390"/>
<path d="M68.3 277.2v3.9M136.7 277.2v3.9M273.3 277.2v3.9M341.7 277.2v3.9M207.9 282.1l-2.9-4.9 2.9 4.9h-5.8l2.9-4.9v10"/>
</g>
<!-- layer: Sketch Geometry(ISO) -->
<g fill="none" stroke="#000" stroke-width=".38">
<path d="M367.7 20.9l10.1-2.5v10l-10.1-2.5zM9.7 235.2h66.4v23.8h-66.4zM10 258.9h390M225 251.7v7.2M262 258.9v18.3M281 251.7v7.2M301 251.7v7.2M400 251.7h-190v25.5M10 277.2h390M10 269.2h390M76 269.2v8M162 269.2v8"/>
<path d="M210 264.4h52M342 269.2v8"/>
<circle cx="389.5" cy="23.4" r="5"/>
<circle cx="389.5" cy="23.4" r="2.51"/>
</g>
<g fill="none" stroke="#000" stroke-width=".29">
<path d="M389.6 17v3.5M366.8 23.4h3.5M371 23.4h.7M372.4 23.4h3.5M376.6 23.4h.7M378 23.4h3.4M382.1 23.4h.7M383.5 23.4h3.5M387.7 23.4h.7M389.1 23.4h3.5M389.6 21.2v.7M389.6 22.6v3.4"/>
<path d="M389.6 26.7v.7M389.6 28.1v1.8M393.3 23.4h.7M394.7 23.4h.8"/>
</g>
<!-- layer: Symbols(ISO) -->
<g fill="none" stroke="#000" stroke-width=".38">
<path d="M25.6 41.4l9.8 11.1M33.4 51l.8-.6 1.2 2.1zM147.4 75.8l1.9-1.7-1.1 2.3zM149.3 74.1l-14.9 19.8M98.7 131l-15.3 15.8M84.8 144.6l.7 .7-2.1 1.5zM131.1 195.3l-.8 2.5-.9-.6zM131.1 195.3l-8.1 14.3M139.3 191.8l1.1 2.3-1 .3zM139.3 191.8l3.6 14.5M184.9 192.3l1.4 2.1-.9 .4zM184.9 192.3l7.3 17.9"/>
<path d="M69.3 210.6l.7 2.5-1 .1zM69.3 210.6l.8 11.4"/>
</g>
<path d="M33.4 51l.8-.6 1.2 2.1zM147.4 75.8l1.9-1.7-1.1 2.3zM84.8 144.6l.7 .7-2.1 1.5zM131.1 195.3l-.8 2.5-.9-.6zM139.3 191.8l1.1 2.3-1 .3zM184.9 192.3l1.4 2.1-.9 .4zM69.3 210.6l.7 2.5-1 .1z" fill="#000"/>
<text font-size="8.3" x="25.1" y="267.2">STELLENBOSCH UNIVERSITY</text>
<g font-size="7.3">
<text x="251.5" y="41">B-B ( 1 : 2 )</text>
<text x="147.9" y="122.4">A-A ( 1 : 2 )</text>
</g>
<g font-size="7.2">
<text x="170.6" y="44.7">B</text>
<text x="127.1" y="63.6">A</text>
<text x="204.9" y="63.6">A</text>
<text x="170.6" y="108.2">B</text>
</g>
<g font-size="4.8">
<text x="32.8" y="9.7">6</text>
<text x="101.2" y="9.7">5</text>
<text x="169.5" y="9.7">4</text>
<text x="237.8" y="9.7">3</text>
<text x="306.1" y="9.7">2</text>
<text x="374.5" y="9.7">1</text>
<text x="6.1" y="37.8">D</text>
<text x="20.8" y="39.2">2</text>
<text x="400.4" y="37.8">D</text>
<text x="129.9" y="99.8">5</text>
<text x="6.1" y="109.6">C</text>
<text x="400.4" y="109.6">C</text>
<text x="100.9" y="128.8">1</text>
<text x="6.2" y="181.3">B</text>
<text x="294.8" y="185.8">Parts List</text>
<text x="400.5" y="181.3">B</text>
<text x="216.2" y="191.3">7</text>
<text x="226" y="191.4">HEX BOLT M6X1</text>
<text x="289.6" y="191.4">2</text>
<text x="302" y="190.4">-</text>
<text x="216.2" y="197.9">6</text>
<text x="226" y="197.9">WASHER</text>
<text x="289.6" y="197.9">2</text>
<text x="302" y="196.9">-</text>
<text x="302" y="203.4">-</text>
<text x="216.2" y="204.4">5</text>
<text x="226" y="204.5">COUNTERSUNK FLAT</text>
<text x="289.6" y="204.4">2</text>
<text x="119.1" y="215.9">7</text>
<text x="142.9" y="213.1">3</text>
<text x="226" y="211">SCREW</text>
<text x="192.8" y="216.7">4</text>
<text x="216.2" y="217.5">4</text>
<text x="226" y="217.5">HEX FLAT BOLT</text>
<text x="289.6" y="217.5">2</text>
<text x="302" y="216.5">-</text>
<text x="216.2" y="224">3</text>
<text x="226" y="224">24989142-01-02-00-00</text>
<text x="289.6" y="224">2</text>
<text x="302" y="224">MILD STEEL - LASER CUT</text>
<text x="69.2" y="229">6</text>
<text x="226" y="230.6">PRESSURE TAB</text>
<text x="216.2" y="237.1">2</text>
<text x="226" y="237.1">24989142-01-03-00-00</text>
<text x="289.6" y="237.1">1</text>
<text x="302" y="237.1">MILD STEEL - MACHINED WITH ROUGH</text>
<text x="226" y="243.6">FRICTION PLATE</text>
<text x="302" y="243.7">SURFACE</text>
<text x="216.2" y="250.1">1</text>
<text x="226" y="250.2">ELECTROMAGNET</text>
<text x="289.6" y="250.1">1</text>
<text x="302" y="249.1">-</text>
<text x="6.2" y="253.1">A</text>
<text x="400.5" y="253.1">A</text>
<text x="32.8" y="281.1">6</text>
<text x="101.2" y="281.1">5</text>
<text x="169.5" y="281.1">4</text>
<text x="237.8" y="281.1">3</text>
<text x="306.1" y="281.1">2</text>
<text x="374.5" y="281.1">1</text>
</g>
<g font-size="4.1">
<text x="12.1" y="241.6">UNLESS OTHERWISE STATED</text>
<text x="12.1" y="248.5">TOLERANCES ±0,1</text>
<text x="12.1" y="256.7">ANGLES 1°</text>
<text x="212.2" y="256.5">ITEM</text>
<text x="237.7" y="256.7">DESCRIPTION</text>
<text x="282.4" y="256.9">Qty.</text>
<text x="305.4" y="256.9">MATERIAL / SPECIFICATIONS</text>
<text x="212.1" y="263">SCALE ON A3</text>
<text x="241.7" y="263.2">1:1</text>
<text x="211.8" y="268.4">UNITS IN mm</text>
<text x="263.5" y="265.6">TITLE: ELECTROMAGNETIC BRAKE</text>
<text x="11.6" y="274.8">STUDENT Nr. 24989142</text>
<text x="78.5" y="274.6">DRAWN BY LN MATOTA</text>
<text x="164.6" y="274.8">CHECKED</text>
<text x="211.8" y="274.6">DATE 2026/08/10</text>
<text x="263.4" y="274.6">SHEET Nr.</text>
<text x="291.3" y="274.6">OF</text>
<text x="304.2" y="274.6">SHEETS</text>
<text x="342.8" y="274.5">Nr. 24989142-01-00-00-00</text>
</g>
</svg>
